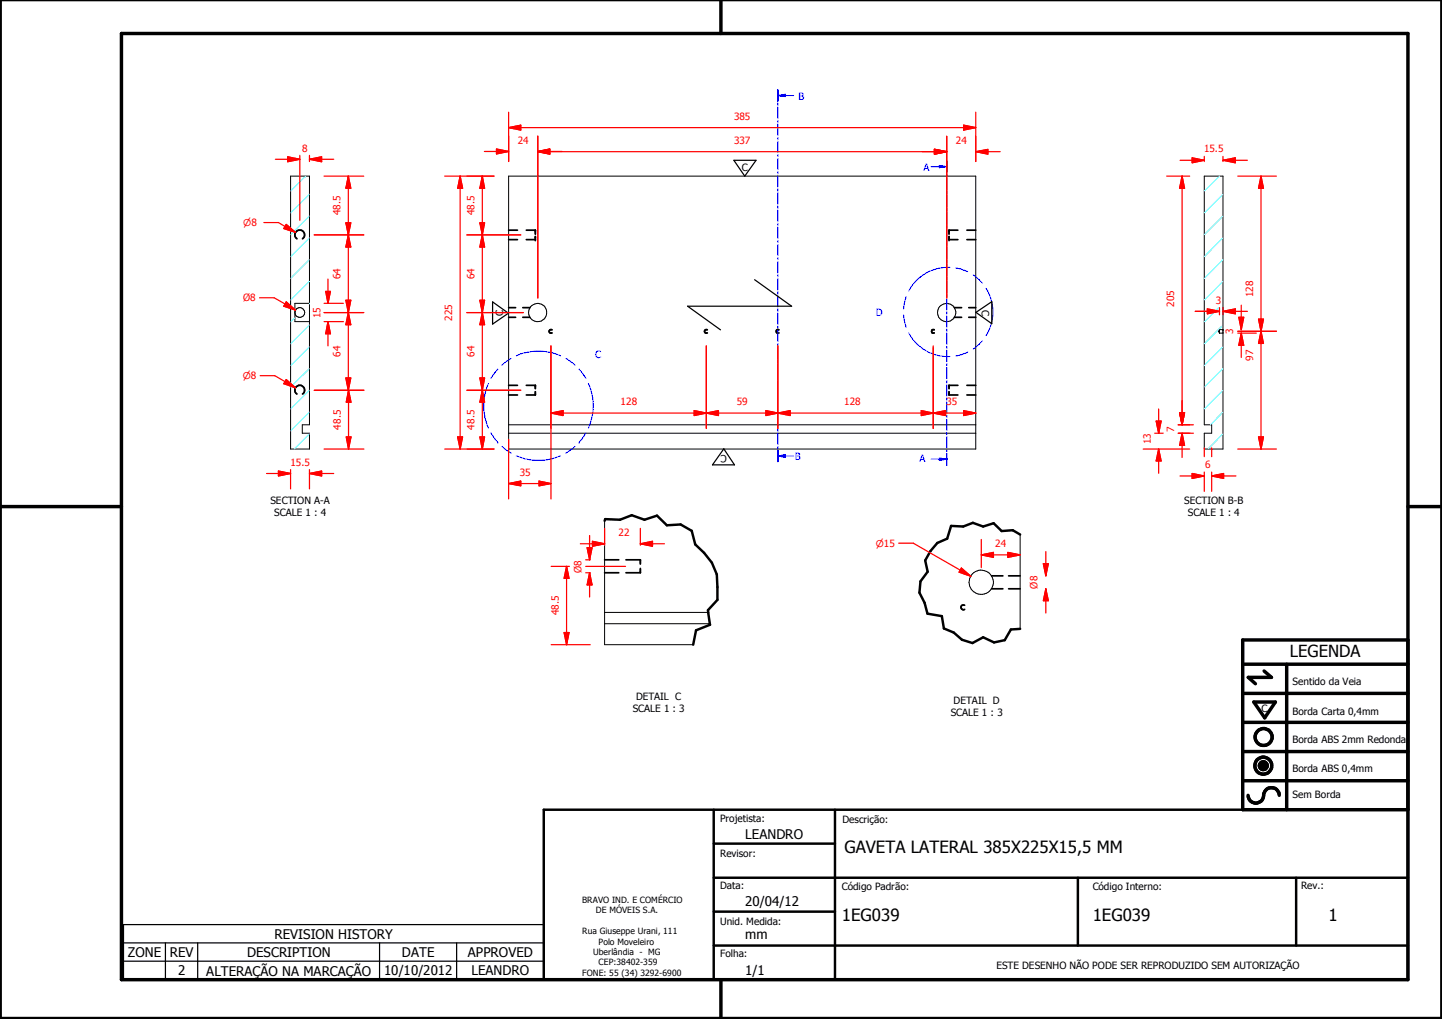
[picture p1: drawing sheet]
<svg xmlns="http://www.w3.org/2000/svg" width="297mm" height="210mm" viewBox="0 0 297 210" stroke-linecap="round" stroke-linejoin="round" font-family="sans-serif">
<g fill="#000">
<circle cx="110.3" cy="47.4" r=".18"/>
<circle cx="110.3" cy="48.7" r=".18"/>
<circle cx="110.3" cy="49.4" r=".18"/>
<circle cx="110.3" cy="48" r=".18"/>
<circle cx="195.5" cy="47.4" r=".18"/>
<circle cx="195.5" cy="48" r=".18"/>
<circle cx="195.5" cy="48.7" r=".18"/>
<circle cx="195.5" cy="49.4" r=".18"/>
<circle cx="110.3" cy="79.4" r=".18"/>
<circle cx="195.5" cy="79.4" r=".18"/>
</g>
<g fill="none" stroke="#000" stroke-width=".35">
<path d="M61.2 49.2a.99 .99 0 0 1-.2-1.5 .99 .99 0 0 1 1.5 0 .99 .99 0 0 1-.2 1.5M104.8 47.4h1.8M104.8 49.4h1.8M108.4 47.4h1.9v.6M110.3 48.7v.7h-1.9M195.5 48.7v.7h1.8M197.3 47.4h-1.8v.6M199.2 47.4h1.8M199.2 49.4h1.8M104.8 63.4h1.4M104.8 65.4h1.4M104.8 79.4h1.8"/>
<path d="M107.7 63.4h1.5M107.7 65.4h1.5M108.4 79.4h1.9v.7M113.7 67.9h-.3l-.3 .3 .1 .3 .5 .1M145.7 67.9h-.3l-.3 .3 .1 .3 .5 .1M160.4 67.9l-.4 .1-.1 .2 .1 .3 .4 .1M160.4 68.6h.1M160.4 67.9h.1M192.4 67.9h-.3l-.2 .3 .1 .3 .4 .1M196.6 63.4h1.5M196.6 65.4h1.5M197.3 79.4h-1.8v.7"/>
<path d="M199.2 79.4h1.8M199.6 63.4h1.4M199.6 65.4h1.4M61.2 81.2a1 1 0 0 1-.2-1.5 1 1 0 0 1 1.5 0 1 1 0 0 1-.2 1.5M104.8 81.4h1.8M110.3 80.7v.7h-1.9M195.5 80.7v.7h1.8M199.2 81.4h1.8M124.5 115.3h3M124.5 118h3M128.9 115.3h3v.9M131.9 117.1v.9h-3"/>
<path d="M204.3 118.6h2.3M207.8 118.6h2.3M198.7 124.7a.5 .5 0 0 0-.8 .4 .5 .5 0 0 0 .8 .4M204.3 121.3h2.3M207.8 121.3h2.3"/>
</g>
<g fill="none" stroke="#000" stroke-width=".21">
<path d="M59.9 36.3h3.9v51.2h-1.5v1.7h1.5v3.3h-3.9zM104.8 36.3h96.2v56.2h-96.2zM248.1 36.3h3.8v56.2h-3.8v-3.3h1.5v-1.7h-1.5zM63.8 62.5h-3.1v3.8h3.1M251.2 67.9h.1M251.2 68.6h.7M251.2 67.9l-.2 .3 .2 .4M251.2 67.9h.7M251.2 67.9v.7M251.9 67.9h.1M104.8 87.5h96.2M104.8 89.2h96.2"/>
<path d="M124.5 107.3v25.5h18.3M210.1 110.1v19.4M124.5 128.5h21.7M124.5 126.2h21.4M259.4 157.6l1.6 .1zM259.4 157.7l1.6 .1zM259.4 157.8l1.6 .1zM259.4 157.9h1.6v.1zM259.4 157.9l1.6 .1h-1.5zM259.4 157.6h1.6zM259.5 158h1.5zM259.5 158l1.4 .1z"/>
<path d="M259.5 157.5l1.5 .1zM259.5 158.1h1.4zM259.5 157.4l1.5 .1zM259.5 158.1l1.4 .1zM259.5 157.3l1.4 .1zM259.6 158.2h1.3zM259.6 158.2h1.2zM259.6 157.2l1.3 .1zM259.6 158.2l1.2 .1zM259.6 157.2h1.3zM259.7 158.3h1.1zM259.7 158.3l1 .1z"/>
<path d="M259.7 157.1l1.1 .1zM259.7 157.1h1.1zM259.8 158.4h.9zM259.8 158.4h.8zM259.8 157.1h1zM259.8 157.1h.9zM259.8 158.4l.8 .1zM259.8 157l.9 .1zM259.8 157h.8zM259.9 158.5h.7zM259.9 158.5h.6zM259.9 157h.7z"/>
<path d="M260 158.5h.5zM260 158.5h.4zM260 157h.6zM260.1 158.5h.3zM260.1 158.5h.2zM260.1 156.9l.4 .1zM260.1 156.9h.3zM260.1 156.9h.2z"/>
<circle cx="61.8" cy="64.4" r=".99"/>
<circle cx="110.8" cy="64.4" r="1.88"/>
<circle cx="195" cy="64.4" r="1.88"/>
<circle cx="202.1" cy="119.9" r="2.49"/>
</g>
<path d="M124.5 107.3l.2-.4 3 .2 2.4-1 2.7 1 2.5-.9 2.1 2 2.8-.2 2.3 1.3 .7 2.8 1.8 1.8 1.6 2 1.1 2.4 .1 2.6v2.7l-2 2.1 .5 3-2.9 1.1-.6 3M210.1 110.1l-1.5-.9-2.3 .2-1.6-1.6-2.2 .7-2.1-.8-2 .8-2.5-.2-.8 2.7-2 .8-1.4 1.7-1.1 1.9 .5 2.4-1.5 2-.2 2.3 1.1 2.1 .5 2.2 3 .5 .4 2.6 2.1 .8 1.7 1.5 2.1 .7 2.2-1.2 2.3 1 2.2-.4 1.2-2.2 1.9-.2M112 166.8h178v35h-178zM147 173.8h25M147 166.8v35M172 166.8v35M147 194.8h143M147 180.8h143M147 187.8h25M222 180.8v14M267 180.8v14" fill="none" stroke="#000" stroke-width=".51"/>
<g fill="#000">
<path d="M259.4 157.6h1.6zM259.5 157.5l1.5 .1zM259.5 157.4l1.5 .1zM259.5 157.3l1.4 .1zM259.6 157.2l1.3 .1zM259.6 157.2h1.3zM259.7 157.1l1.1 .1zM259.7 157.1h1.1zM259.8 157.1h1zM259.8 157.1h.9zM259.8 157l.9 .1zM259.8 157h.8z"/>
<path d="M259.9 157h.7zM260 157h.6zM260.1 156.9l.4 .1zM260.1 156.9h.3zM260.1 156.9h.2zM260.1 158.5h.2zM260 158.5h.4zM260.1 158.5h.3zM259.9 158.5h.6zM260 158.5h.5zM259.8 158.4l.8 .1zM259.9 158.5h.7z"/>
<path d="M259.8 158.4h.8zM259.7 158.3l1 .1zM259.8 158.4h.9zM259.6 158.2l1.2 .1zM259.7 158.3h1.1zM259.6 158.2h1.2zM259.5 158.1l1.4 .1zM259.6 158.2h1.3zM259.5 158l1.4 .1zM259.5 158.1h1.4zM259.4 157.9l1.6 .1h-1.5zM259.5 158h1.5z"/>
<path d="M259.4 157.6l1.6 .1zM259.4 157.7l1.6 .1zM259.4 157.8l1.6 .1zM259.4 157.9h1.6v.1z"/>
</g>
<g fill="none" stroke="#000" stroke-width=".71">
<path d="M148.5 0v6.9M297 -.1v209.9h-297v-209.9M25 6.9h265v194.9h-265zM0 104.4h25M290 104.4h7M256 136.8h34M260.4 138.2l1.5 1.3h-4.8l1.5 1.3M265 136.8v30M290 131.8h-34v35h34M256 154.8h34M256 148.8h34M256 142.8h34"/>
<path d="M258.3 144.6h4.4l-2.2 3.3zM256 160.8h34M257.1 163.8a1.62 1.62 0 0 0 1.8 1.6 1.62 1.62 0 0 0 1.4-1.9 1.63 1.63 0 0 1 1.7-1.2 1.63 1.63 0 0 1 1.5 1.5M148.5 201.8v8"/>
<circle cx="260.2" cy="157.7" r="1.76"/>
<circle cx="260.2" cy="157.7" r=".82"/>
<circle cx="260.3" cy="151.8" r="1.76"/>
</g>
<g fill="none" stroke="#00f" stroke-width=".21">
<path d="M193.5 34.3h1.5M195 33.1v2.4M195 35.9v.4M195 36.7v2.3M195 39.4v.5M195 40.3v2.3M195 43v.4M195 43.8v2.3M195 46.5v.4M195 47.3v2.4M195 50v.5M195 50.9v2.3"/>
<path d="M195 53.6v.5M195 54.4v2.4M195 57.1v.5M195 58v2.3M195 60.7v.4M195 61.5v2.3M195 64.2v.5M195 65.1v2.3M195 67.8v.4M195 68.6v2.4M195 71.3v.5M195 72.1v2.4"/>
<path d="M195 74.9v.4M195 75.7v2.3M195 78.4v.5M195 79.2v2.4M195 82v.4M195 82.8v2.3M195 85.5v.5M195 86.4v2.3M195 89.1v.4M195 89.9v2.3M195 92.6v.4M195 93.4v2.4"/>
</g>
<path d="M195 33.1v2.4M195 93.4v2.4" fill="none" stroke="#00f" stroke-width=".3"/>
<path d="M193.5 34.1l1.5 .2-1.5 .2z" fill="#00f"/>
<path d="M191.8 34.3h1.7M193.5 34.1l1.5 .2-1.5 .2zM193.5 94.6h1.5" fill="none" stroke="#00f" stroke-width=".21"/>
<path d="M193.5 94.4l1.5 .2-1.5 .2z" fill="#00f"/>
<g fill="none" stroke="#00f" stroke-width=".21">
<path d="M160.2 18.5v2.3M160.2 21.2v.5M160.2 22.1v2.3M160.2 24.8v.4M160.2 25.6v2.3M160.2 28.3v.4M160.2 29.1v2.3M160.2 31.8v.5M160.2 32.6v2.4M160.2 35.3v.5M160.2 36.2v2.3M160.2 38.9v.5"/>
<path d="M160.2 39.7v2.3M160.2 42.4v.5M160.2 43.3v2.3M160.2 46v.4M160.2 46.8v2.3M160.2 49.5v.5M160.2 50.3v2.4M160.2 53v.5M160.2 53.9v2.3M160.2 56.6v.4M160.2 57.4v2.3M160.2 60.1v.5"/>
<path d="M160.2 60.9v2.3M160.2 63.6v.5M160.2 64.5v2.3M160.2 67.2v.4M160.2 68v2.4M160.2 70.7v.5M160.2 71.5v2.4M160.2 74.3v.4M160.2 75.1v2.3M160.2 77.8v.4M160.2 78.6v2.3M160.2 81.3v.5"/>
<path d="M160.2 82.2v2.3M160.2 84.9v.4M160.2 85.7v2.4M160.2 88.4v.5M160.2 89.2v2.4M160.2 91.9v.5M160.2 92.8v2.3M160.2 93.9h1.6M191.8 94.6h1.7M193.5 94.4l1.5 .2-1.5 .2z"/>
</g>
<g fill="none" stroke="#0ff" stroke-width=".21">
<path d="M63 36.3l-3.1 3.1M63.8 58l-3.9 3.8M63.8 53.5l-3.9 3.9M63.8 49l-3.9 3.9M63.8 44.5l-3.9 3.8M63.8 40l-3.9 3.9M60.7 65.4l-.8 .9M63.8 62.4h.1M63.8 75.9l-3.9 3.9M63.8 71.4l-3.9 3.9M63.8 66.9l-3.9 3.9M63.8 89.4l-3.2 3.1"/>
<path d="M63.8 84.9l-3.9 3.9M63.8 80.4l-3.9 3.8"/>
</g>
<path d="M160.2 18.5v2.3M160.2 92.8v2.3" fill="none" stroke="#00f" stroke-width=".3"/>
<path d="M160.2 93.9l1.6-.2v.5z" fill="#00f"/>
<path d="M160.2 19.7h1.6M160.2 93.9l1.6-.2v.5zM161.8 93.9h1.7" fill="none" stroke="#00f" stroke-width=".21"/>
<path d="M160.2 19.7l1.6-.3v.5z" fill="#00f"/>
<g fill="none" stroke="#00f" stroke-width=".21">
<path d="M160.2 19.7l1.6-.3v.5zM161.8 19.7h1.7M195.7 55.1a9 9 0 0 0-8.5 4.8M196.9 55.2l2.4 .8M200.5 56.6l1.9 1.7M203.1 59.4a9 9 0 0 1 0 9.7M100.6 79a11 11 0 0 0 0 9.2M102.5 76l-1.4 1.9M105.3 73.8l-1.9 1.4M106.3 73.3a11.6 11.6 0 0 1 9.2 0M116.5 73.8l1.9 1.4M119.3 76l1.4 1.9"/>
<path d="M121.2 79a10.9 10.9 0 0 1 0 9.2M186.1 64.9l.5 2.5M186.6 61.1l-.5 2.5M187.2 68.6a9.1 9.1 0 0 0 8.5 4.8M199.3 72.5l-1.4 .6-1 .2M202.4 70.2l-1.9 1.7M101.1 89.2l1.4 1.9M102.5 91.1h.1M103.4 91.9l1.9 1.4M106.3 93.9a11.6 11.6 0 0 0 9.2 0M118.4 91.9l-1.9 1.4M119.3 91.1h.1"/>
<path d="M120.7 89.2l-1.4 1.9"/>
</g>
<g fill="none" stroke="#0ff" stroke-width=".21">
<path d="M251.2 36.3l-3.1 3.1M251.9 53.5l-3.8 3.9M251.9 49l-3.8 3.9M251.9 44.5l-3.8 3.8M251.9 40l-3.8 3.9M251.9 58l-2.2 2.2M249.7 60.2l-1.6 1.6M251 63.4l-2.9 2.9M251.7 67.2l-3.6 3.6M251.9 75.9l-3.8 3.9M251.9 71.4l-3.8 3.9M251.9 89.4l-3.1 3.1"/>
<path d="M251.9 84.9l-2.6 2.6M251.9 80.4l-3.8 3.8"/>
</g>
<path d="M151.2 33h4.5l-2.3 3.3zM155.4 57.6l7.7 5.5h-21.5l6.8 4.8M101.5 62.2l3.2 2.3-3.2 2.3zM201 64.3l3.3-2.2v4.6zM149.1 92.5l2.2 3.3h-4.5z" fill="none" stroke="#000" stroke-width=".25"/>
<path d="M102.3 31.2h2.5" fill="none" stroke="#f00" stroke-width=".25"/>
<path d="M102.3 30.7l2.5 .5-2.5 .5z" fill="#f00"/>
<path d="M102.3 30.7l2.5 .5-2.5 .5zM110.8 31.2h2.4" fill="none" stroke="#f00" stroke-width=".25"/>
<path d="M110.8 31.2l2.4-.5v1z" fill="#f00"/>
<path d="M99.8 31.2h2.5M104.8 28v5.3M110.8 31.2l2.4-.5v1zM110.8 28v33.4M110.8 31.2h2.4M113.2 31.2h2.6" fill="none" stroke="#f00" stroke-width=".25"/>
<path d="M110.8 31.2l2.4-.5v1z" fill="#f00"/>
<path d="M110.8 31.2l2.4-.5v1zM192.5 31.2h2.5" fill="none" stroke="#f00" stroke-width=".25"/>
<path d="M192.5 30.7l2.5 .5-2.5 .5z" fill="#f00"/>
<path d="M110.8 28.1v33.3M113.2 31.2h81.8M192.5 30.7l2.5 .5-2.5 .5zM195 28.1v33.3" fill="none" stroke="#f00" stroke-width=".25"/>
<path d="M192.5 30.8l2.5 .4-2.5 .5z" fill="#f00"/>
<path d="M192.5 30.8l2.5 .4-2.5 .5zM201 31.2h2.5" fill="none" stroke="#f00" stroke-width=".25"/>
<path d="M201 31.2l2.5-.4v.9z" fill="#f00"/>
<path d="M104.8 26.3h2.5M190 31.2h2.5M195 28.1v33.3M201 31.2l2.5-.4v.9zM201 28.1v5.2M203.5 31.2h2.5" fill="none" stroke="#f00" stroke-width=".25"/>
<path d="M104.8 26.3l2.5-.5v1z" fill="#f00"/>
<path d="M104.8 26.3l2.5-.5v1zM198.5 26.3h2.5" fill="none" stroke="#f00" stroke-width=".25"/>
<path d="M198.5 25.8l2.5 .5-2.5 .5z" fill="#f00"/>
<path d="M104.8 23.1v10.2M107.3 26.3h91.2M198.5 25.8l2.5 .5-2.5 .5zM201 23.1v10.2M104.8 99.6h2.5" fill="none" stroke="#f00" stroke-width=".25"/>
<path d="M104.8 99.6l2.5-.5v1z" fill="#f00"/>
<path d="M104.8 99.6l2.5-.5v1zM111 99.6h2.5" fill="none" stroke="#f00" stroke-width=".25"/>
<path d="M111 99.1l2.5 .5-2.5 .5z" fill="#f00"/>
<path d="M113.5 71.2v31.6M104.8 90.5v12.3M107.3 99.6h3.7M111 99.1l2.5 .5-2.5 .5zM113.5 85.1h2.5" fill="none" stroke="#f00" stroke-width=".25"/>
<path d="M113.5 85.1l2.5-.5v1z" fill="#f00"/>
<path d="M113.5 85.1l2.5-.5v1zM143 85.1h2.5" fill="none" stroke="#f00" stroke-width=".25"/>
<path d="M143 84.6l2.5 .5-2.5 .5z" fill="#f00"/>
<path d="M113.5 71.2v17.1M145.5 71.2v17.1M116 85.1h27M143 84.6l2.5 .5-2.5 .5zM145.5 85.1h2.5" fill="none" stroke="#f00" stroke-width=".25"/>
<path d="M145.5 85.1l2.5-.5v1z" fill="#f00"/>
<path d="M145.5 85.1l2.5-.5v1zM157.8 85.1h2.4" fill="none" stroke="#f00" stroke-width=".25"/>
<path d="M157.8 84.6l2.4 .5-2.4 .5z" fill="#f00"/>
<path d="M145.5 71.2v17.1M160.2 71.2v17.1M148 85.1h9.8M157.8 84.6l2.4 .5-2.4 .5zM160.2 85.1h2.6" fill="none" stroke="#f00" stroke-width=".25"/>
<path d="M160.2 85.1l2.6-.5v1z" fill="#f00"/>
<path d="M160.2 85.1l2.6-.5v1zM189.8 85.1h2.4" fill="none" stroke="#f00" stroke-width=".25"/>
<path d="M189.8 84.6l2.4 .5-2.4 .5z" fill="#f00"/>
<path d="M160.2 71.2v17.1M192.2 71.6v16.7M162.8 85.1h27M189.8 84.6l2.4 .5-2.4 .5zM192.2 85.1h2.6" fill="none" stroke="#f00" stroke-width=".25"/>
<path d="M192.2 85.1l2.6-.5v1z" fill="#f00"/>
<path d="M192.2 85.1l2.6-.5v1zM198.5 85.1h2.5" fill="none" stroke="#f00" stroke-width=".25"/>
<path d="M198.5 84.6l2.5 .5-2.5 .5z" fill="#f00"/>
<path d="M99.4 36.3v2.5M192.2 71.2v17.1M194.8 85.1h3.7M198.5 84.6l2.5 .5-2.5 .5z" fill="none" stroke="#f00" stroke-width=".25"/>
<path d="M99.4 36.3l.4 2.5h-1z" fill="#f00"/>
<path d="M99.4 36.3l.4 2.5h-1zM99.4 45.9v2.5" fill="none" stroke="#f00" stroke-width=".25"/>
<path d="M98.8 45.9h1l-.4 2.5z" fill="#f00"/>
<path d="M96.2 36.3h5.6M99.4 38.8v7.1M96.2 48.4h11.1M98.8 45.9h1l-.4 2.5zM99.4 48.4v2.5" fill="none" stroke="#f00" stroke-width=".25"/>
<path d="M99.4 48.4l.4 2.5h-1z" fill="#f00"/>
<path d="M99.4 48.4l.4 2.5h-1zM99.4 61.8v2.6" fill="none" stroke="#f00" stroke-width=".25"/>
<path d="M98.8 61.8h1l-.4 2.6z" fill="#f00"/>
<path d="M96.2 48.4h11.1M99.4 50.9v10.9M96.2 64.4h11.6M98.8 61.8h1l-.4 2.6zM99.4 64.4v2.5" fill="none" stroke="#f00" stroke-width=".25"/>
<path d="M99.4 64.4l.4 2.5h-1z" fill="#f00"/>
<path d="M99.4 64.4l.4 2.5h-1zM99.4 77.9v2.5" fill="none" stroke="#f00" stroke-width=".25"/>
<path d="M98.8 77.9h1l-.4 2.5z" fill="#f00"/>
<path d="M96.2 64.4h11.6M98.8 77.9h1l-.4 2.5zM99.4 66.9v11M96.2 80.4h11.1M99.4 80.4v2.4" fill="none" stroke="#f00" stroke-width=".25"/>
<path d="M99.4 80.4l.4 2.4h-1z" fill="#f00"/>
<path d="M99.4 80.4l.4 2.4h-1zM99.4 90v2.5" fill="none" stroke="#f00" stroke-width=".25"/>
<path d="M98.8 90h1l-.4 2.5z" fill="#f00"/>
<path d="M94.8 36.3v2.5M96.2 92.5h5.6M96.2 80.4h11.1M98.8 90h1l-.4 2.5zM99.4 82.8v7.2" fill="none" stroke="#f00" stroke-width=".25"/>
<path d="M94.8 36.3l.5 2.5h-1z" fill="#f00"/>
<path d="M94.8 36.3l.5 2.5h-1zM94.8 90v2.5" fill="none" stroke="#f00" stroke-width=".25"/>
<path d="M94.3 90h1l-.5 2.5z" fill="#f00"/>
<path d="M91.6 36.3h10.2M94.8 38.8v51.2M67.6 60v2.5M91.6 92.5h10.2M94.3 90h1l-.5 2.5z" fill="none" stroke="#f00" stroke-width=".25"/>
<path d="M67.1 60h1l-.5 2.5z" fill="#f00"/>
<path d="M67.1 60h1l-.5 2.5zM67.6 66.3v2.4" fill="none" stroke="#f00" stroke-width=".25"/>
<path d="M67.6 66.3l.5 2.4h-1z" fill="#f00"/>
<path d="M71.8 36.3v2.5M67.6 57.5v2.5M66.8 62.5h3.9M66.8 66.3h3.9M67.6 66.3l.5 2.4h-1zM67.6 68.7v2.5" fill="none" stroke="#f00" stroke-width=".25"/>
<path d="M71.8 36.3l.5 2.5h-1.1z" fill="#f00"/>
<path d="M71.8 36.3l.5 2.5h-1.1zM71.8 45.9v2.5" fill="none" stroke="#f00" stroke-width=".25"/>
<path d="M71.2 45.9h1.1l-.5 2.5z" fill="#f00"/>
<path d="M66.8 36.3h8.1M71.8 38.8v7.1M64.7 48.4h10.2M71.2 45.9h1.1l-.5 2.5zM71.8 48.4v2.5" fill="none" stroke="#f00" stroke-width=".25"/>
<path d="M71.8 48.4l.5 2.5h-1.1z" fill="#f00"/>
<path d="M71.8 48.4l.5 2.5h-1.1zM71.8 61.8v2.6" fill="none" stroke="#f00" stroke-width=".25"/>
<path d="M71.2 61.8h1.1l-.5 2.6z" fill="#f00"/>
<path d="M64.7 48.4h10.2M71.8 50.9v10.9M66.8 64.4h8.1M71.2 61.8h1.1l-.5 2.6zM71.8 64.4v2.5" fill="none" stroke="#f00" stroke-width=".25"/>
<path d="M71.8 64.4l.5 2.5h-1.1z" fill="#f00"/>
<path d="M71.8 64.4l.5 2.5h-1.1zM71.8 77.9v2.5" fill="none" stroke="#f00" stroke-width=".25"/>
<path d="M71.2 77.9h1.1l-.5 2.5z" fill="#f00"/>
<path d="M66.8 64.4h8.1M71.2 77.9h1.1l-.5 2.5zM71.8 66.9v11M64.7 80.4h10.2M71.8 80.4v2.4" fill="none" stroke="#f00" stroke-width=".25"/>
<path d="M71.8 80.4l.5 2.4h-1z" fill="#f00"/>
<path d="M71.8 80.4l.5 2.4h-1zM71.8 90v2.5" fill="none" stroke="#f00" stroke-width=".25"/>
<path d="M71.3 90h1l-.5 2.5z" fill="#f00"/>
<path d="M57.4 97.5h2.5M64.7 80.4h10.3M66.8 92.5h8.2M71.3 90h1l-.5 2.5zM71.8 82.8v7.2" fill="none" stroke="#f00" stroke-width=".25"/>
<path d="M57.4 97l2.5 .5-2.5 .5z" fill="#f00"/>
<path d="M57.4 97l2.5 .5-2.5 .5zM63.8 97.5h2.4" fill="none" stroke="#f00" stroke-width=".25"/>
<path d="M63.8 97.5l2.4-.5v1z" fill="#f00"/>
<path d="M58.7 78.6l2.2 1.3M54.9 97.5h2.5M59.9 96.7v4M63.8 97.5l2.4-.5v1zM63.8 96.7v4M66.2 97.5h2.5" fill="none" stroke="#f00" stroke-width=".25"/>
<path d="M59 78.2l1.9 1.7-2.4-.9z" fill="#f00"/>
<path d="M58.7 46.7l2.2 1.2M53.6 77.4h3l2.1 1.2M59 78.2l1.9 1.7-2.4-.9z" fill="none" stroke="#f00" stroke-width=".25"/>
<path d="M59 46.2l1.9 1.7-2.4-.8z" fill="#f00"/>
<path d="M54.4 45.8h3l1.3 .9M59 46.2l1.9 1.7-2.4-.8zM58.7 62.6l2.2 1.3" fill="none" stroke="#f00" stroke-width=".25"/>
<path d="M59 62.2l1.9 1.7-2.4-.8z" fill="#f00"/>
<path d="M59.3 32.8h2.5M53.5 61.3h3l2.2 1.3M59 62.2l1.9 1.7-2.4-.8z" fill="none" stroke="#f00" stroke-width=".25"/>
<path d="M59.3 32.3l2.5 .5-2.5 .5z" fill="#f00"/>
<path d="M59.3 32.3l2.5 .5-2.5 .5zM63.8 32.8h2.4" fill="none" stroke="#f00" stroke-width=".25"/>
<path d="M63.8 32.8l2.4-.5v1z" fill="#f00"/>
<path d="M56.7 32.8h2.6M61.8 32v13.4M63.8 32.8l2.4-.5v1zM63.8 32v1.3M66.2 32.8h2.5M255.7 65.4v2.5" fill="none" stroke="#f00" stroke-width=".25"/>
<path d="M255.2 65.4h1l-.5 2.5z" fill="#f00"/>
<path d="M255.2 65.4h1l-.5 2.5zM255.7 68.6v2.5" fill="none" stroke="#f00" stroke-width=".25"/>
<path d="M255.7 68.6l.5 2.5h-1z" fill="#f00"/>
<path d="M255 68.6h3.8M255.7 68.6l.5 2.5h-1zM255.7 62.9v2.5M255.7 71.1v2.5M243.5 89.2v2.5" fill="none" stroke="#f00" stroke-width=".25"/>
<path d="M243.5 89.2l.5 2.5h-1z" fill="#f00"/>
<path d="M243.5 89.2l.5 2.5h-1zM243.5 85v2.5" fill="none" stroke="#f00" stroke-width=".25"/>
<path d="M243 85h1l-.5 2.5z" fill="#f00"/>
<path d="M238.7 86.7v2.5M242.7 89.2h3.1M242.7 87.5h3.1M243 85h1l-.5 2.5zM243.5 82.5v2.5M243.5 91.7v2.5" fill="none" stroke="#f00" stroke-width=".25"/>
<path d="M238.2 86.7h1l-.5 2.5z" fill="#f00"/>
<path d="M238.2 86.7h1l-.5 2.5zM238.7 92.5v2.5" fill="none" stroke="#f00" stroke-width=".25"/>
<path d="M238.7 92.5l.5 2.5h-1z" fill="#f00"/>
<path d="M243.5 36.3v2.5M235.5 92.5h9.6M237.9 89.2h1.7M238.7 92.5l.5 2.5h-1zM238.7 84.2v2.5M238.7 95v2.5M242.7 89.2h2.4" fill="none" stroke="#f00" stroke-width=".25"/>
<path d="M243.5 36.3l.5 2.5h-1z" fill="#f00"/>
<path d="M243.5 36.3l.5 2.5h-1zM243.5 85v2.5" fill="none" stroke="#f00" stroke-width=".25"/>
<path d="M243 85h1l-.5 2.5z" fill="#f00"/>
<path d="M240.3 36.3h4.8M243.5 38.8v46.2M242.7 87.5h2.4M243 85h1l-.5 2.5zM249.6 98h2.4" fill="none" stroke="#f00" stroke-width=".25"/>
<path d="M249.6 98l2.4-.5v1.1z" fill="#f00"/>
<path d="M245.6 98h2.5M249.6 98l2.4-.5v1.1z" fill="none" stroke="#f00" stroke-width=".25"/>
<path d="M245.6 97.5l2.5 .5-2.5 .6z" fill="#f00"/>
<path d="M251.9 33h2.6M243.1 98h2.5M245.6 97.5l2.5 .5-2.5 .6zM248.1 92.2v1.9M248.1 97.2v4M249.6 92.2v1.9M249.6 97.2v4M252 98h2.6" fill="none" stroke="#f00" stroke-width=".25"/>
<path d="M251.9 33l2.6-.5v1z" fill="#f00"/>
<path d="M245.6 33h2.5M251.9 33l2.6-.5v1z" fill="none" stroke="#f00" stroke-width=".25"/>
<path d="M245.6 32.5l2.5 .5-2.5 .5z" fill="#f00"/>
<path d="M243.1 33h2.5M245.6 32.5l2.5 .5-2.5 .5zM248.1 32.2v1.1M251.9 32.2v1.1M254.5 33h2.5M259.8 36.3v2.5" fill="none" stroke="#f00" stroke-width=".25"/>
<path d="M259.8 36.3l.5 2.5h-1.1z" fill="#f00"/>
<path d="M259.8 36.3l.5 2.5h-1.1zM259.8 65.7v2.5" fill="none" stroke="#f00" stroke-width=".25"/>
<path d="M259.2 65.7h1.1l-.5 2.5z" fill="#f00"/>
<path d="M255 36.3h7.9M259.8 38.8v26.9M255 68.2h7.9M259.2 65.7h1.1l-.5 2.5zM259.8 68.2v2.5" fill="none" stroke="#f00" stroke-width=".25"/>
<path d="M259.8 68.2l.5 2.5h-1.1z" fill="#f00"/>
<path d="M259.8 68.2l.5 2.5h-1.1zM259.8 90v2.5" fill="none" stroke="#f00" stroke-width=".25"/>
<path d="M259.2 90h1.1l-.5 2.5z" fill="#f00"/>
<path d="M248.7 64.1h2.5M255 68.2h7.9M259.8 70.7v19.3M255 92.5h7.9M259.2 90h1.1l-.5 2.5z" fill="none" stroke="#f00" stroke-width=".25"/>
<path d="M248.7 63.6l2.5 .5-2.5 .5z" fill="#f00"/>
<path d="M248.7 63.6l2.5 .5-2.5 .5zM251.9 64.1h2.6" fill="none" stroke="#f00" stroke-width=".25"/>
<path d="M251.9 64.1l2.6-.5v1z" fill="#f00"/>
<path d="M246.2 64.1h3.5M251.2 63.4v1.5M251.9 64.1l2.6-.5v1zM251.9 63.4v1.5M254.5 64.1h2.5M122 112h2.5" fill="none" stroke="#f00" stroke-width=".25"/>
<path d="M122 111.5l2.5 .5-2.5 .5z" fill="#f00"/>
<path d="M122 111.5l2.5 .5-2.5 .5zM131.9 112h2.5" fill="none" stroke="#f00" stroke-width=".25"/>
<path d="M131.9 112l2.5-.5v1z" fill="#f00"/>
<path d="M119.5 112h2.5M121.5 118v2.5M124.5 108.8v3.5M131.9 112l2.5-.5v1zM131.9 108.8v3.5M134.4 112h2.5" fill="none" stroke="#f00" stroke-width=".25"/>
<path d="M121.5 118l.5 2.5h-1.1z" fill="#f00"/>
<path d="M121.5 118l.5 2.5h-1.1zM121.5 112.8v2.5" fill="none" stroke="#f00" stroke-width=".25"/>
<path d="M120.9 112.8h1.1l-.5 2.5z" fill="#f00"/>
<path d="M116.7 116.7v2.4M120.6 115.3h1M120.6 118h1M120.9 112.8h1.1l-.5 2.5zM121.5 110.3v2.5M121.5 120.5v2.5" fill="none" stroke="#f00" stroke-width=".25"/>
<path d="M116.7 116.7l.5 2.4h-1z" fill="#f00"/>
<path d="M116.7 116.7l.5 2.4h-1zM116.7 130.3v2.5" fill="none" stroke="#f00" stroke-width=".25"/>
<path d="M116.2 130.3h1l-.5 2.5z" fill="#f00"/>
<path d="M113.5 116.7h3.8M116.7 119.1v11.2M120.6 116.7h8.3M197.8 117.4l2.2 1.3M113.5 132.8h8.1M116.2 130.3h1l-.5 2.5z" fill="none" stroke="#f00" stroke-width=".25"/>
<path d="M198 117l2 1.7-2.4-.8z" fill="#f00"/>
<path d="M185.1 111.9h3l9.7 5.5M198 117l2 1.7-2.4-.8zM215.4 116.1v2.5" fill="none" stroke="#f00" stroke-width=".25"/>
<path d="M214.9 116.1h1l-.5 2.5z" fill="#f00"/>
<path d="M214.9 116.1h1l-.5 2.5zM215.4 121.3v2.4" fill="none" stroke="#f00" stroke-width=".25"/>
<path d="M215.4 121.3l.5 2.4h-1z" fill="#f00"/>
<path d="M202.1 114.3h2.5M215.4 113.6v2.5M215.4 121.3l.5 2.4h-1zM215.4 123.7v2.6" fill="none" stroke="#f00" stroke-width=".25"/>
<path d="M202.1 114.3l2.5-.5v1z" fill="#f00"/>
<path d="M202.1 114.3l2.5-.5v1zM207.6 114.3h2.5" fill="none" stroke="#f00" stroke-width=".25"/>
<path d="M207.6 113.8l2.5 .5-2.5 .5z" fill="#f00"/>
<path d="M202.1 111.1v5.8M204.6 114.3h3M207.6 113.8l2.5 .5-2.5 .5z" fill="none" stroke="#f00" stroke-width=".25"/>
<path d="M25.4 190.5h86.6v11.3h-86.6zM25.4 194.2h86.6M25.4 198h86.6M34.1 194.2v7.6M40.7 194.2v7.6M78.2 194.2v7.6M94.1 194.2v7.6" fill="none" stroke="#000" stroke-width=".25"/>
<g font-size="3.5">
<text x="173.9" y="175.7">GAVETA LATERAL 385X225X15,5 MM</text>
<text x="173.4" y="189.7">1EG039</text>
<text x="225.1" y="189.7">1EG039</text>
<text x="273.6" y="189.7">1</text>
</g>
<text font-size="3.4" x="265.7" y="135.4">LEGENDA</text>
<g font-size="2.7">
<text x="153.5" y="172.8">LEANDRO</text>
<text x="153.5" y="186.6">20/04/12</text>
<text x="26.3" y="197.1">ZONE</text>
<text x="35" y="197.1">REV</text>
<text x="50.9" y="197.1">DESCRIPTION</text>
<text x="56.5" y="193.4">REVISION HISTORY</text>
<text x="82.8" y="197.1">DATE</text>
<text x="96.4" y="197.1">APPROVED</text>
<text x="153.5" y="193.4">mm</text>
<text x="36.7" y="200.9">2</text>
<text x="42.5" y="201">ALTERAÇÃO NA MARCAÇÃO</text>
<text x="79.1" y="200.7">10/10/2012</text>
<text x="97.1" y="200.9">LEANDRO</text>
<text x="153.5" y="200.8">1/1</text>
</g>
<g font-size="2.1" fill="#00f">
<text x="164.5" y="20.5">B</text>
<text x="190.2" y="35.2">A</text>
<text x="180.4" y="65">D</text>
<text x="122.6" y="73.7">C</text>
<text x="163.7" y="94.8">B</text>
<text x="189.4" y="95.2">A</text>
</g>
<g font-size="2.1" fill="#f00">
<text x="106.7" y="29.6">24</text>
<text x="151.2" y="29.6">337</text>
<text x="151.2" y="24.7">385</text>
<text x="196.9" y="29.7">24</text>
<text x="62.2" y="31.2">8</text>
<text x="248" y="31.4">15.5</text>
<text x="70.1" y="44.4" transform="rotate(-90 70.1 44.4)">48.5</text>
<text x="97.7" y="44.4" transform="rotate(-90 97.7 44.4)">48.5</text>
<text x="70.1" y="57.5" transform="rotate(-90 70.1 57.5)">64</text>
<text x="97.7" y="57.5" transform="rotate(-90 97.7 57.5)">64</text>
<text x="50.1" y="62.1">Ø8</text>
<text x="66" y="65.5" transform="rotate(-90 66 65.5)">15</text>
<text x="241.9" y="63.2" transform="rotate(-90 241.9 63.2)">205</text>
<text x="250.5" y="62.6">3</text>
<text x="258.1" y="61.2" transform="rotate(-90 258.1 61.2)">128</text>
<text x="93.2" y="66.1" transform="rotate(-90 93.2 66.1)">225</text>
<text x="254" y="68.8" transform="rotate(-90 254 68.8)">3</text>
<text x="70.1" y="73.5" transform="rotate(-90 70.1 73.5)">64</text>
<text x="97.7" y="73.5" transform="rotate(-90 97.7 73.5)">64</text>
<text x="258.1" y="74.3" transform="rotate(-90 258.1 74.3)">97</text>
<text x="127.8" y="83.5">128</text>
<text x="151.8" y="83.5">59</text>
<text x="173.9" y="83.5">128</text>
<text x="194.9" y="83.5">35</text>
<text x="70.2" y="88.5" transform="rotate(-90 70.2 88.5)">48.5</text>
<text x="97.7" y="88.5" transform="rotate(-90 97.7 88.5)">48.5</text>
<text x="241.9" y="88.9" transform="rotate(-90 241.9 88.9)">7</text>
<text x="59.8" y="95.9">15.5</text>
<text x="237.1" y="91.5" transform="rotate(-90 237.1 91.5)">13</text>
<text x="107.1" y="98">35</text>
<text x="248.3" y="96.4">6</text>
<text x="127.4" y="110.4">22</text>
<text x="205" y="112.7">24</text>
<text x="119.8" y="117.9" transform="rotate(-90 119.8 117.9)">Ø8</text>
<text x="213.7" y="121.2" transform="rotate(-90 213.7 121.2)">Ø8</text>
<text x="115.1" y="126.7" transform="rotate(-90 115.1 126.7)">48.5</text>
</g>
<g font-size="2.1">
<text x="152.8" y="35.2">C</text>
<text x="103.6" y="65.2" transform="rotate(-90 103.6 65.2)">C</text>
<text x="202.2" y="63.8" transform="rotate(90 202.2 63.8)">C</text>
<text x="149.7" y="93.6" transform="rotate(180 149.7 93.6)">C</text>
<text x="55.7" y="103.8">SECTION A-A</text>
<text x="56.5" y="106.3">SCALE 1 : 4</text>
<text x="243.9" y="103.8">SECTION B-B</text>
<text x="244.7" y="106.3">SCALE 1 : 4</text>
<text x="266.3" y="141.1">Sentido da Veia</text>
<text x="130.3" y="146.6">SCALE 1 : 3</text>
<text x="131" y="144.1">DETAIL C</text>
<text x="195.8" y="147.5">SCALE 1 : 3</text>
<text x="196.4" y="145.1">DETAIL D</text>
<text x="259.8" y="146.7">C</text>
<text x="266.3" y="147.2">Borda Carta 0,4mm</text>
<text x="266.3" y="153.1">Borda ABS 2mm Redonda</text>
<text x="266.3" y="159">Borda ABS 0,4mm</text>
<text x="266.3" y="164.4">Sem Borda</text>
<text x="148.4" y="169.3">Projetista:</text>
<text x="173.5" y="169.5">Descrição:</text>
<text x="148.4" y="176.6">Revisor:</text>
<text x="148.4" y="183.2">Data:</text>
<text x="173.4" y="183.3">Código Padrão:</text>
<text x="225.1" y="183.3">Código Interno:</text>
<text x="268" y="183.2">Rev.:</text>
<text x="148.4" y="190.5">Unid. Medida:</text>
<text x="148.4" y="197.2">Folha:</text>
<text x="205.3" y="199.5">ESTE DESENHO NÃO PODE SER REPRODUZIDO SEM AUTORIZAÇÃO</text>
</g>
<g font-size="1.9" fill="#f00">
<text x="50.1" y="46.6">⌀8</text>
<text x="50" y="78.1">⌀8</text>
<text x="180.4" y="112.6">⌀15</text>
</g>
<g font-size="1.8">
<text x="119.9" y="186">BRAVO IND. E COMÉRCIO</text>
<text x="122.7" y="188.1">DE MÓVEIS S.A.</text>
<text x="119.9" y="192.4">Rua Giuseppe Urani, 111</text>
<text x="122.2" y="196.7">Uberlândia - MG</text>
<text x="123.3" y="194.6">Polo Moveleiro</text>
<text x="119.9" y="201">FONE: 55 (34) 3292-6900</text>
<text x="123.3" y="198.8">CEP:38402-359</text>
</g>
</svg>
